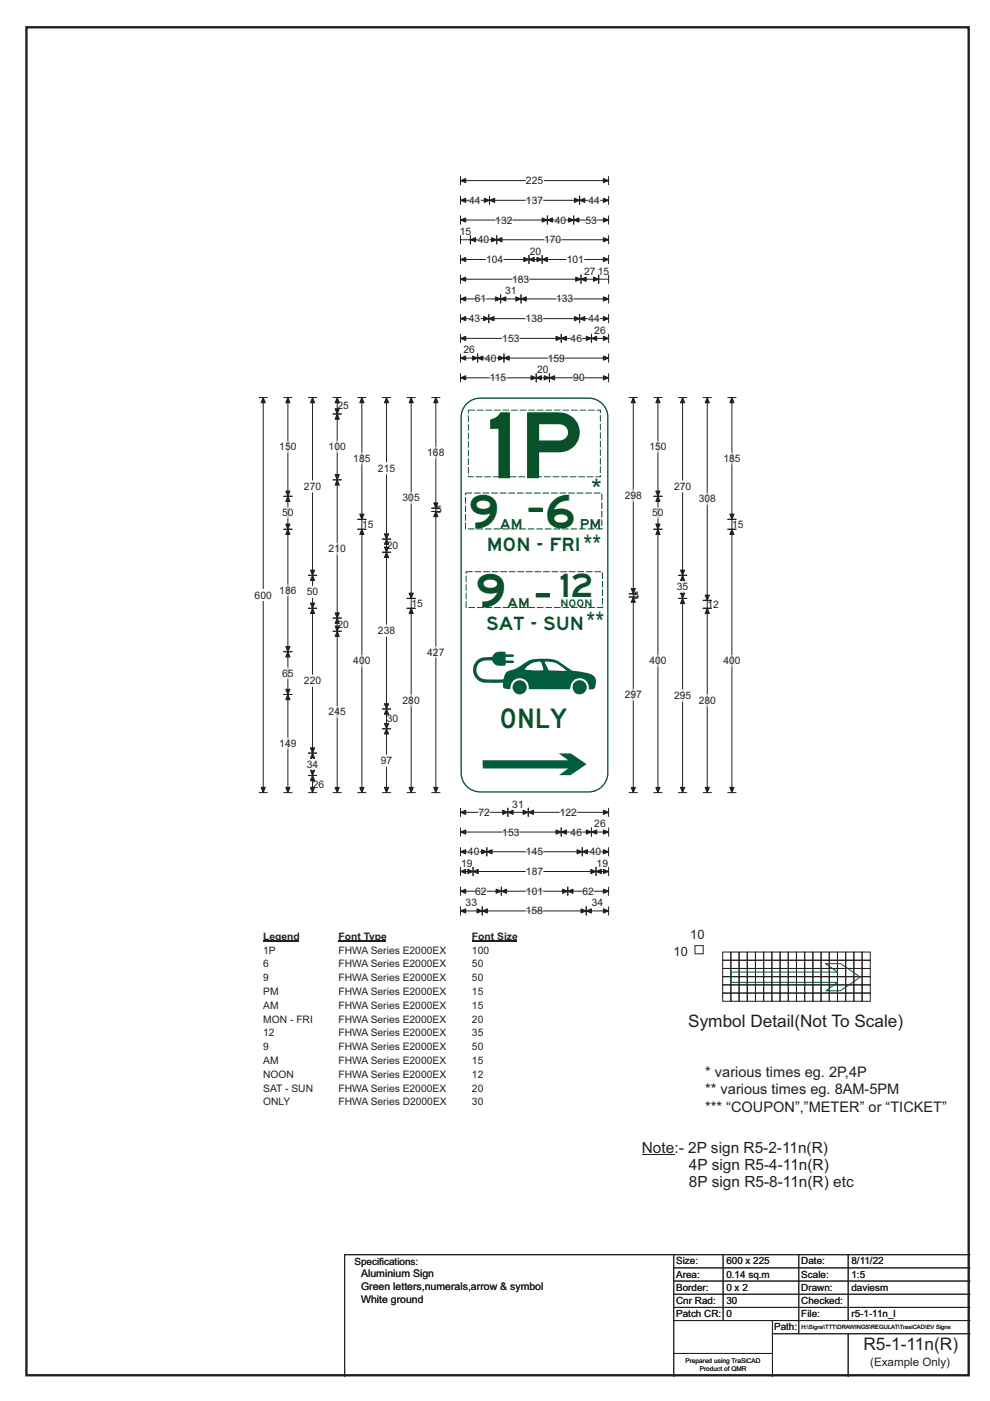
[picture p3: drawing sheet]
<svg xmlns="http://www.w3.org/2000/svg" width="210mm" height="297mm" viewBox="0 0 210 297" stroke-linecap="round" stroke-linejoin="round" font-family="sans-serif">
<path d="M5.6 5.8h199.9v285.8h-199.9z" fill="none" stroke="#231f20" stroke-width=".5"/>
<path d="M97.7 38.3h31.4M97.7 37.4v1.8M129.1 37.4v1.8" fill="none" stroke="#231f20" stroke-width=".21"/>
<g fill="#231f20" stroke="#231f20" stroke-width=".21">
<path d="M97.7 38.3l1.1-.5v.9z" fill-rule="evenodd"/>
<path d="M128 37.8l1.1 .5-1.1 .4z" fill-rule="evenodd"/>
</g>
<path d="M111.6 37.1h3.6v2.4h-3.6z" fill="#fff"/>
<g fill="none" stroke="#231f20" stroke-width=".21">
<path d="M97.7 42.5h31.4M97.7 41.6v1.8M97.7 45.8v1.7M97.7 49.9v1.8M97.7 54.1v1.8M97.7 58.3v1.8M97.7 46.7h31.4M97.7 50.8h31.4M97.7 55h31.4M97.7 59.2h31.4M99.8 49.9v1.8M103.8 41.6v1.8"/>
<path d="M105.4 49.9v1.8M112.2 54.1v1.8M115 54.1v1.8M116.1 45.8v1.7M121.7 45.8v1.7M122.9 41.6v1.8M123.2 58.3v1.8M127 58.3v1.8M129.1 54.1v1.8M129.1 58.3v1.8M129.1 41.6v1.8M129.1 45.8v1.7"/>
<path d="M129.1 49.9v1.8M97.7 62.5v1.8M97.7 66.7v1.7M97.7 70.9v1.7M97.7 75v1.8M97.7 79.2v1.8M97.7 63.4h31.4M97.7 67.6h31.4M97.7 71.7h31.4M97.7 75.9h31.4M101.3 75v1.8M103.7 66.7v1.7"/>
<path d="M106.2 62.5v1.8M106.9 75v1.8M110.5 62.5v1.8M113.7 79.2v1.8M116.5 79.2v1.8M119 70.9v1.7M122.9 66.7v1.7M125.5 70.9v1.7M129.1 75v1.8M129.1 62.5v1.8M129.1 66.7v1.7M129.1 70.9v1.7"/>
<path d="M129.1 79.2v1.8M54.9 84.3h1.8M55.8 84.3v83.7M97.7 80.1h31.4M54.9 168h1.8M97.7 171.3v1.8M97.7 175.5v1.8M97.7 179.7v1.8M97.7 172.2h31.4M97.7 176.4h31.4M103.3 179.7v1.8M107.7 171.3v1.8"/>
<path d="M112 171.3v1.8M119 175.5v1.8M123.5 179.7v1.8M125.5 175.5v1.8M129.1 171.3v1.8M129.1 175.5v1.8M129.1 179.7v1.8M97.7 183.9v1.8M97.7 188.1v1.7M97.7 192.2v1.8M97.7 180.6h31.4M97.7 184.8h31.4"/>
<path d="M97.7 189h31.4M97.7 193.1h31.4M100.3 183.9v1.8M102.3 192.2v1.8M106.3 188.1v1.7M120.4 188.1v1.7M124.3 192.2v1.8M126.4 183.9v1.8M129.1 183.9v1.8M129.1 188.1v1.7M129.1 192.2v1.8"/>
</g>
<g fill="#231f20" stroke="#231f20" stroke-width=".21">
<path d="M103.8 42.5l1.1-.5v.9z" fill-rule="evenodd"/>
<path d="M121.8 42l1.1 .5-1.1 .4z" fill-rule="evenodd"/>
<path d="M97.7 42.5l1.1-.5v.9z" fill-rule="evenodd"/>
<path d="M102.7 42l1.1 .5-1.1 .4z" fill-rule="evenodd"/>
<path d="M122.9 42.5l1.1-.5v.9z" fill-rule="evenodd"/>
<path d="M128 42l1.1 .5-1.1 .4z" fill-rule="evenodd"/>
<path d="M116.1 46.7l1.1-.5v.9z" fill-rule="evenodd"/>
<path d="M120.6 46.2l1.1 .5-1.1 .4z" fill-rule="evenodd"/>
<path d="M97.7 46.7l1.1-.5v.9z" fill-rule="evenodd"/>
<path d="M115 46.2l1.1 .5-1.1 .4z" fill-rule="evenodd"/>
<path d="M121.7 46.7l1.1-.5v.9z" fill-rule="evenodd"/>
<path d="M128 46.2l1.1 .5-1.1 .4z" fill-rule="evenodd"/>
<path d="M99.8 50.8l1.1-.4v.9z" fill-rule="evenodd"/>
<path d="M104.2 50.4l1.2 .4-1.2 .5z" fill-rule="evenodd"/>
<path d="M105.4 50.8l1.1-.4v.9z" fill-rule="evenodd"/>
<path d="M128 50.4l1.1 .4-1.1 .5z" fill-rule="evenodd"/>
<path d="M112.2 55l1.1-.4v.9z" fill-rule="evenodd"/>
<path d="M113.9 54.6l1.1 .4-1.1 .5z" fill-rule="evenodd"/>
<path d="M97.7 55l1.1-.4v.9z" fill-rule="evenodd"/>
<path d="M111.1 54.6l1.1 .4-1.1 .5z" fill-rule="evenodd"/>
<path d="M115 55l1.1-.4v.9z" fill-rule="evenodd"/>
<path d="M128 54.6l1.1 .4-1.1 .5z" fill-rule="evenodd"/>
<path d="M123.2 59.2l1.1-.4v.8z" fill-rule="evenodd"/>
<path d="M125.9 58.8l1.1 .4-1.1 .4z" fill-rule="evenodd"/>
<path d="M97.7 59.2l1.1-.4v.8z" fill-rule="evenodd"/>
<path d="M122.1 58.8l1.1 .4-1.1 .4z" fill-rule="evenodd"/>
<path d="M106.2 63.4l1.1-.5v.9z" fill-rule="evenodd"/>
<path d="M109.4 62.9l1.1 .5-1.1 .4z" fill-rule="evenodd"/>
<path d="M97.7 63.4l1.1-.5v.9z" fill-rule="evenodd"/>
<path d="M105.1 62.9l1.1 .5-1.1 .4z" fill-rule="evenodd"/>
<path d="M110.5 63.4l1.1-.5v.9z" fill-rule="evenodd"/>
<path d="M128 62.9l1.1 .5-1.1 .4z" fill-rule="evenodd"/>
<path d="M103.7 67.6l1.1-.5v.9z" fill-rule="evenodd"/>
<path d="M121.8 67.1l1.1 .5-1.1 .4z" fill-rule="evenodd"/>
<path d="M97.7 67.6l1.1-.5v.9z" fill-rule="evenodd"/>
<path d="M102.6 67.1l1.1 .5-1.1 .4z" fill-rule="evenodd"/>
<path d="M122.9 67.6l1.1-.5v.9z" fill-rule="evenodd"/>
<path d="M128 67.1l1.1 .5-1.1 .4z" fill-rule="evenodd"/>
<path d="M119 71.7l1.1-.4v.9z" fill-rule="evenodd"/>
<path d="M124.3 71.3l1.2 .4-1.2 .5z" fill-rule="evenodd"/>
<path d="M97.7 71.7l1.1-.4v.9z" fill-rule="evenodd"/>
<path d="M117.9 71.3l1.1 .4-1.1 .5z" fill-rule="evenodd"/>
<path d="M125.5 71.7l1.1-.4v.9z" fill-rule="evenodd"/>
<path d="M128 71.3l1.1 .4-1.1 .5z" fill-rule="evenodd"/>
<path d="M101.3 75.9l1.1-.4v.9z" fill-rule="evenodd"/>
<path d="M105.8 75.5l1.1 .4-1.1 .5z" fill-rule="evenodd"/>
<path d="M97.7 75.9l1.1-.4v.9z" fill-rule="evenodd"/>
<path d="M100.2 75.5l1.1 .4-1.1 .5z" fill-rule="evenodd"/>
<path d="M106.9 75.9l1.1-.4v.9z" fill-rule="evenodd"/>
<path d="M128 75.5l1.1 .4-1.1 .5z" fill-rule="evenodd"/>
<path d="M113.7 80.1l1.1-.4v.8z" fill-rule="evenodd"/>
<path d="M115.4 79.7l1.1 .4-1.1 .4z" fill-rule="evenodd"/>
<path d="M97.7 80.1l1.1-.4v.8z" fill-rule="evenodd"/>
<path d="M112.6 79.7l1.1 .4-1.1 .4z" fill-rule="evenodd"/>
<path d="M116.5 80.1l1.1-.4v.8z" fill-rule="evenodd"/>
<path d="M128 79.7l1.1 .4-1.1 .4z" fill-rule="evenodd"/>
<path d="M107.7 172.2l1.1-.4v.9z" fill-rule="evenodd"/>
<path d="M110.9 171.8l1.1 .4-1.1 .5z" fill-rule="evenodd"/>
<path d="M97.7 172.2l1.1-.4v.9z" fill-rule="evenodd"/>
<path d="M106.6 171.8l1.1 .4-1.1 .5z" fill-rule="evenodd"/>
<path d="M112 172.2l1.2-.4v.9z" fill-rule="evenodd"/>
<path d="M128 171.8l1.1 .4-1.1 .5z" fill-rule="evenodd"/>
<path d="M119 176.4l1.1-.4v.9z" fill-rule="evenodd"/>
<path d="M124.3 176l1.2 .4-1.2 .5z" fill-rule="evenodd"/>
<path d="M97.7 176.4l1.1-.4v.9z" fill-rule="evenodd"/>
<path d="M117.9 176l1.1 .4-1.1 .5z" fill-rule="evenodd"/>
<path d="M125.5 176.4l1.1-.4v.9z" fill-rule="evenodd"/>
<path d="M128 176l1.1 .4-1.1 .5z" fill-rule="evenodd"/>
<path d="M103.3 180.6l1.1-.5v.9z" fill-rule="evenodd"/>
<path d="M122.4 180.1l1.1 .5-1.1 .4z" fill-rule="evenodd"/>
<path d="M97.7 180.6l1.1-.5v.9z" fill-rule="evenodd"/>
<path d="M102.1 180.1l1.2 .5-1.2 .4z" fill-rule="evenodd"/>
<path d="M123.5 180.6l1.1-.5v.9z" fill-rule="evenodd"/>
<path d="M128 180.1l1.1 .5-1.1 .4z" fill-rule="evenodd"/>
<path d="M100.3 184.8l1.1-.5v.9z" fill-rule="evenodd"/>
<path d="M125.3 184.3l1.1 .5-1.1 .4z" fill-rule="evenodd"/>
<path d="M97.7 184.8l1.1-.5v.9z" fill-rule="evenodd"/>
<path d="M99.2 184.3l1.1 .5-1.1 .4z" fill-rule="evenodd"/>
<path d="M126.4 184.8l1.1-.5v.9z" fill-rule="evenodd"/>
<path d="M128 184.3l1.1 .5-1.1 .4z" fill-rule="evenodd"/>
<path d="M106.3 189l1.1-.5v.9z" fill-rule="evenodd"/>
<path d="M119.3 188.5l1.1 .5-1.1 .4z" fill-rule="evenodd"/>
<path d="M97.7 189l1.1-.5v.9z" fill-rule="evenodd"/>
<path d="M105.2 188.5l1.1 .5-1.1 .4z" fill-rule="evenodd"/>
<path d="M120.4 189l1.1-.5v.9z" fill-rule="evenodd"/>
<path d="M128 188.5l1.1 .5-1.1 .4z" fill-rule="evenodd"/>
<path d="M102.3 193.1l1.1-.4v.9z" fill-rule="evenodd"/>
<path d="M123.2 192.7l1.1 .4-1.1 .5z" fill-rule="evenodd"/>
<path d="M97.7 193.1l1.1-.4v.9z" fill-rule="evenodd"/>
<path d="M101.2 192.7l1.1 .4-1.1 .5z" fill-rule="evenodd"/>
<path d="M124.3 193.1l1.2-.4v.9z" fill-rule="evenodd"/>
<path d="M128 192.7l1.1 .4-1.1 .5z" fill-rule="evenodd"/>
<path d="M55.8 84.3l.5 1.1h-.9z" fill-rule="evenodd"/>
<path d="M55.4 166.9h.9l-.5 1.1z" fill-rule="evenodd"/>
</g>
<g fill="none" stroke="#fff" stroke-width=".21">
<path d="M99.5 42.5h2.5M101.4 50.8h2.4M103.1 55h3.6M105.1 46.7h3.6M108.6 59.2h3.7M111.6 42.5h3.6M115.4 50.8h3.6M117.7 46.7h2.4M120.2 55h3.7M124.2 46.7h2.4M124.8 42.5h2.4M99.5 67.6h2.4"/>
<path d="M100.7 63.4h2.4M102.9 75.9h2.4M106.5 71.7h3.7M111.5 67.6h3.6M116.2 75.9h3.6M118 63.4h3.6M121 71.7h2.5M124.8 67.6h2.4M103.9 80.1h3.6M121.6 80.1h2.4M101.5 172.2h2.4M106.5 176.4h3.7"/>
<path d="M118.7 172.2h3.7M121 176.4h2.5M99.3 180.6h2.4M100.8 189h2.4M111.5 193.1h3.6M111.6 180.6h3.6M111.6 184.8h3.6M111.6 189h3.6M123.5 189h2.5M125.1 180.6h2.4"/>
</g>
<path d="M54 124.9h3.6v2.5h-3.6z" fill="#fff"/>
<g fill="none" stroke="#231f20" stroke-width=".21">
<path d="M60.2 84.3h1.7M61.1 84.3v83.7M65.4 84.3h1.8M66.3 84.3v83.7M70.6 84.3h1.8M70.6 87.8h1.8M71.5 84.3v83.7M75.9 84.3h1.7M76.8 84.3v83.7M81.1 84.3h1.8M82 84.3v83.7M86.3 84.3h1.8"/>
<path d="M87.2 84.3v83.7M91.6 84.3h1.7M92.4 84.3v83.7M133.4 84.3h1.8M134.3 84.3v83.7M138.7 84.3h1.7M139.5 84.3v83.7M143.9 84.3h1.8M144.8 84.3v83.7M149.1 84.3h1.8M150 84.3v83.7M154.4 84.3h1.7"/>
<path d="M155.2 84.3v83.7M60.2 105.2h1.7M60.2 112.2h1.7M70.6 101.7h1.8M75.9 112.2h1.7M75.9 110.1h1.7M81.1 114.3h1.8M81.1 117.1h1.8M91.6 107.7h1.7M91.6 108.4h1.7M138.7 105.2h1.7M138.7 112.2h1.7"/>
<path d="M154.4 112.2h1.7M154.4 110.1h1.7M60.2 138.2h1.7M65.4 122h1.8M65.4 129h1.8M70.6 131h1.8M70.6 133.8h1.8M86.3 129h1.8M86.3 126.9h1.8M133.4 125.9h1.8M133.4 126.6h1.8M143.9 122h1.8"/>
<path d="M143.9 126.9h1.8M149.1 129h1.8M149.1 127.3h1.8M60.2 147.2h1.7M65.4 159.7h1.8M81.1 150.3h1.8M81.1 154.5h1.8M60.2 168h1.7M65.4 168h1.8M65.4 164.4h1.8M70.6 168h1.8M75.9 168h1.7"/>
<path d="M81.1 168h1.8M86.3 168h1.8M91.6 168h1.7M133.4 168h1.8M138.7 168h1.7M143.9 168h1.8M149.1 168h1.8M154.4 168h1.7"/>
</g>
<g fill="#231f20" stroke="#231f20" stroke-width=".21">
<path d="M61.1 105.2l.4 1.1h-.9z" fill-rule="evenodd"/>
<path d="M60.6 111.1h.9l-.4 1.1z" fill-rule="evenodd"/>
<path d="M61.1 84.3l.4 1.1h-.9z" fill-rule="evenodd"/>
<path d="M60.6 104.1h.9l-.4 1.1z" fill-rule="evenodd"/>
<path d="M61.1 112.2l.4 1.1h-.9z" fill-rule="evenodd"/>
<path d="M60.6 137.1h.9l-.4 1.1z" fill-rule="evenodd"/>
<path d="M61.1 138.2l.4 1.1h-.9z" fill-rule="evenodd"/>
<path d="M60.6 146.1h.9l-.4 1.1z" fill-rule="evenodd"/>
<path d="M61.1 147.2l.4 1.2h-.9z" fill-rule="evenodd"/>
<path d="M60.6 166.9h.9l-.4 1.1z" fill-rule="evenodd"/>
<path d="M66.3 122l.4 1.1h-.9z" fill-rule="evenodd"/>
<path d="M65.8 127.9h.9l-.4 1.1z" fill-rule="evenodd"/>
<path d="M66.3 84.3l.4 1.1h-.9z" fill-rule="evenodd"/>
<path d="M65.8 120.9h.9l-.4 1.1z" fill-rule="evenodd"/>
<path d="M66.3 129l.4 1.1h-.9z" fill-rule="evenodd"/>
<path d="M65.8 158.6h.9l-.4 1.1z" fill-rule="evenodd"/>
<path d="M66.3 159.7l.4 1.1h-.9z" fill-rule="evenodd"/>
<path d="M65.8 163.3h.9l-.4 1.1z" fill-rule="evenodd"/>
<path d="M66.3 164.4l.4 1.1h-.9z" fill-rule="evenodd"/>
<path d="M65.8 166.9h.9l-.4 1.1z" fill-rule="evenodd"/>
<path d="M71.5 87.8l.5 1.1h-.9z" fill-rule="evenodd"/>
<path d="M71.1 100.6h.9l-.5 1.1z" fill-rule="evenodd"/>
<path d="M71.5 84.3l.5 1.1h-.9z" fill-rule="evenodd"/>
<path d="M71.1 86.7h.9l-.5 1.1z" fill-rule="evenodd"/>
<path d="M71.5 101.7l.5 1.1h-.9z" fill-rule="evenodd"/>
<path d="M71.1 129.9h.9l-.5 1.1z" fill-rule="evenodd"/>
<path d="M71.5 131l.5 1.2h-.9z" fill-rule="evenodd"/>
<path d="M71.1 132.7h.9l-.5 1.1z" fill-rule="evenodd"/>
<path d="M71.5 133.8l.5 1.2h-.9z" fill-rule="evenodd"/>
<path d="M71.1 166.9h.9l-.5 1.1z" fill-rule="evenodd"/>
<path d="M76.8 84.3l.4 1.1h-.9z" fill-rule="evenodd"/>
<path d="M76.3 109h.9l-.4 1.1z" fill-rule="evenodd"/>
<path d="M76.8 112.2l.4 1.1h-.9z" fill-rule="evenodd"/>
<path d="M76.3 166.9h.9l-.4 1.1z" fill-rule="evenodd"/>
<path d="M82 114.3l.4 1.1h-.9z" fill-rule="evenodd"/>
<path d="M81.5 116h.9l-.4 1.1z" fill-rule="evenodd"/>
<path d="M82 84.3l.4 1.1h-.9z" fill-rule="evenodd"/>
<path d="M81.5 113.2h.9l-.4 1.1z" fill-rule="evenodd"/>
<path d="M82 117.1l.4 1.1h-.9z" fill-rule="evenodd"/>
<path d="M81.5 149.2h.9l-.4 1.1z" fill-rule="evenodd"/>
<path d="M82 150.3l.4 1.1h-.9z" fill-rule="evenodd"/>
<path d="M81.5 153.4h.9l-.4 1.1z" fill-rule="evenodd"/>
<path d="M82 154.5l.4 1.1h-.9z" fill-rule="evenodd"/>
<path d="M81.5 166.9h.9l-.4 1.1z" fill-rule="evenodd"/>
<path d="M87.2 84.3l.5 1.1h-.9z" fill-rule="evenodd"/>
<path d="M86.8 125.8h.9l-.5 1.1z" fill-rule="evenodd"/>
<path d="M87.2 129l.5 1.1h-.9z" fill-rule="evenodd"/>
<path d="M86.8 166.9h.9l-.5 1.1z" fill-rule="evenodd"/>
<path d="M92.4 84.3l.5 1.1h-.9z" fill-rule="evenodd"/>
<path d="M92 106.6h.9l-.5 1.1z" fill-rule="evenodd"/>
<path d="M92.4 108.4l.5 1.2h-.9z" fill-rule="evenodd"/>
<path d="M92 166.9h.9l-.5 1.1z" fill-rule="evenodd"/>
<path d="M134.3 84.3l.5 1.1h-.9z" fill-rule="evenodd"/>
<path d="M133.9 124.8h.9l-.5 1.1z" fill-rule="evenodd"/>
<path d="M134.3 126.6l.5 1.1h-.9z" fill-rule="evenodd"/>
<path d="M133.9 166.9h.9l-.5 1.1z" fill-rule="evenodd"/>
<path d="M139.5 105.2l.5 1.1h-.9z" fill-rule="evenodd"/>
<path d="M139.1 111.1h.9l-.5 1.1z" fill-rule="evenodd"/>
<path d="M139.5 84.3l.5 1.1h-.9z" fill-rule="evenodd"/>
<path d="M139.1 104.1h.9l-.5 1.1z" fill-rule="evenodd"/>
<path d="M139.5 112.2l.5 1.1h-.9z" fill-rule="evenodd"/>
<path d="M139.1 166.9h.9l-.5 1.1z" fill-rule="evenodd"/>
<path d="M144.8 122l.4 1.1h-.9z" fill-rule="evenodd"/>
<path d="M144.3 125.8h.9l-.4 1.1z" fill-rule="evenodd"/>
<path d="M144.8 84.3l.4 1.1h-.9z" fill-rule="evenodd"/>
<path d="M144.3 120.9h.9l-.4 1.1z" fill-rule="evenodd"/>
<path d="M144.8 126.9l.4 1.1h-.9z" fill-rule="evenodd"/>
<path d="M144.3 166.9h.9l-.4 1.1z" fill-rule="evenodd"/>
<path d="M150 84.3l.5 1.1h-.9z" fill-rule="evenodd"/>
<path d="M149.6 126.2h.9l-.5 1.1z" fill-rule="evenodd"/>
<path d="M150 129l.5 1.1h-.9z" fill-rule="evenodd"/>
<path d="M149.6 166.9h.9l-.5 1.1z" fill-rule="evenodd"/>
<path d="M155.2 84.3l.5 1.1h-.9z" fill-rule="evenodd"/>
<path d="M154.8 109h.9l-.5 1.1z" fill-rule="evenodd"/>
<path d="M155.2 112.2l.5 1.1h-.9z" fill-rule="evenodd"/>
<path d="M154.8 166.9h.9l-.5 1.1z" fill-rule="evenodd"/>
</g>
<g fill="none" stroke="#fff" stroke-width=".21">
<path d="M61.1 93.5v2.5M71.5 93.5v2.5M76.8 96v2.4M82 98.1v2.4M92.4 94.8v2.4M139.5 93.5v2.5M155.2 96v2.4M61.1 107.5v2.4M66.3 101.9v2.5M71.5 115.2v2.4M87.2 104.4v2.4M134.3 103.9v2.4"/>
<path d="M139.5 107.5v2.4M144.8 101.9v2.5M150 104.6v2.4M61.1 124v2.4M66.3 124.3v2.4M76.8 138.9v2.4M82 132.5v2.4M92.4 137v2.5M139.5 138.9v2.4M144.8 123.2v2.4M155.2 138.9v2.4M61.1 141.5v2.4"/>
<path d="M61.1 156.4v2.5M66.3 143.1v2.4M71.5 149.7v2.5M87.2 147.3v2.4M134.3 146.1v2.4M144.8 146.2v2.5M150 147.3v2.4M66.3 160.8v2.5M82 160.1v2.4"/>
</g>
<path d="M55.8 197.3h7.5v2.5h-7.5z" fill="#fff"/>
<path d="M55.8 199.6h7.5" fill="none" stroke="#231f20" stroke-width=".22"/>
<path d="M71.8 197.3h10.1v2.5h-10.1z" fill="#fff"/>
<path d="M71.8 199.6h10.1" fill="none" stroke="#231f20" stroke-width=".22"/>
<path d="M100.1 197.3h9.4v2.5h-9.4z" fill="#fff"/>
<path d="M100.1 199.6h9.4" fill="none" stroke="#231f20" stroke-width=".22"/>
<g fill="#fff">
<path d="M55.8 200.2h2.7v2.5h-2.7z"/>
<path d="M71.8 200.2h23v2.5h-23z"/>
<path d="M100.1 200.2h3.6v2.5h-3.6z"/>
<path d="M55.8 203.2h1.2v2.4h-1.2z"/>
<path d="M71.8 203.2h23v2.4h-23z"/>
<path d="M100.1 203.2h2.4v2.4h-2.4z"/>
<path d="M55.8 206.1h1.2v2.4h-1.2z"/>
<path d="M71.8 206.1h23v2.4h-23z"/>
<path d="M100.1 206.1h2.4v2.4h-2.4z"/>
<path d="M55.8 209h3.3v2.5h-3.3z"/>
<path d="M71.8 209h23v2.5h-23z"/>
<path d="M100.1 209h2.4v2.5h-2.4z"/>
<path d="M55.8 211.9h3.3v2.5h-3.3z"/>
<path d="M71.8 211.9h23v2.5h-23z"/>
<path d="M100.1 211.9h2.4v2.5h-2.4z"/>
<path d="M55.8 214.9h10.5v2.4h-10.5z"/>
<path d="M71.8 214.9h23v2.4h-23z"/>
<path d="M100.1 214.9h2.4v2.4h-2.4z"/>
<path d="M55.8 217.8h2.5v2.4h-2.5z"/>
<path d="M71.8 217.8h23v2.4h-23z"/>
<path d="M100.1 217.8h2.4v2.4h-2.4z"/>
<path d="M55.8 220.7h1.2v2.5h-1.2z"/>
<path d="M71.8 220.7h23v2.5h-23z"/>
<path d="M100.1 220.7h2.4v2.5h-2.4z"/>
<path d="M55.8 223.6h3.3v2.5h-3.3z"/>
<path d="M71.8 223.6h23v2.5h-23z"/>
<path d="M100.1 223.6h2.4v2.5h-2.4z"/>
<path d="M55.8 226.6h6.5v2.4h-6.5z"/>
<path d="M71.8 226.6h23v2.4h-23z"/>
<path d="M100.1 226.6h2.4v2.4h-2.4z"/>
<path d="M55.8 229.5h10.8v2.4h-10.8z"/>
<path d="M71.8 229.5h23v2.4h-23z"/>
<path d="M100.1 229.5h2.4v2.4h-2.4z"/>
<path d="M55.8 232.4h5.9v2.5h-5.9z"/>
<path d="M71.8 232.4h23.1v2.5h-23.1z"/>
<path d="M100.1 232.4h2.4v2.5h-2.4z"/>
</g>
<path d="M98.7 85.8a4.2 4.2 0 0 1 3.2-1.5h23a4.2 4.2 0 0 1 4.2 4.2v75.3a4.2 4.2 0 0 1-4.2 4.2h-23a4.2 4.2 0 0 1-4.2-4.2v-75.3a4.2 4.2 0 0 1 1-2.7z" fill-rule="evenodd" fill="#fff" stroke="#fff" stroke-width=".21"/>
<path d="M99 85.6a4 4 0 0 1 2.8-1.2h23.1a4 4 0 0 1 4 4.1v75.4a4.1 4.1 0 0 1-4 4h-23.1a4 4 0 0 1-4-4v-75.4a4 4 0 0 1 1.2-2.9z" fill="none" stroke="#095229" stroke-width=".28"/>
<g fill="#015d3b">
<path d="M102.4 161.2h18.1l-2-1.5h2.6l3.3 2.3-3.4 2.4h-2.4l1.9-1.5h-18.1z" fill-rule="evenodd"/>
<path d="M111.5 141.6a3.7 3.7 0 0 1 3.2-1.3l.6 1.8-3.7-.1-.2-.2zM115.5 140.3a4.9 4.9 0 0 1 4.3 1.6l.3 .3-3.7-.1zM101.2 140a2.81 2.81 0 0 0-.5 3.4 2.81 2.81 0 0 0 3.1 1.4h2.9a.94 .94 0 0 0 .3 1.2l1.2 .1a1.99 1.99 0 0 1 2-2.3 1.99 1.99 0 0 1 1.9 2.3h8.7a4 4 0 0 1 1-2 1.97 1.97 0 0 1 2.2 0 1.97 1.97 0 0 1 .9 2.1 1.04 1.04 0 0 0 1.3-.6 1.96 1.96 0 0 0-1.4-2.9l-3.5-.5-2.3-1.6a4.6 4.6 0 0 0-3.6-.9 5.9 5.9 0 0 0-4.9 1.4l-1.2 .7a3.1 3.1 0 0 0-2.2 1.2l-.3 1.1h-3.3a2.05 2.05 0 0 1-2.5-2 2.05 2.05 0 0 1 2.3-2.1h1.1a2.3 2.3 0 0 0 2.8 1.1l.1-.5h1.4l.3-.3a.71 .71 0 0 0-1-.2l-.8-.1v-.7h.5a1.25 1.25 0 0 0 1.3-.3 .69 .69 0 0 0-1-.2l-.7-.1-.1-.4a2.1 2.1 0 0 0-2.8 1h-1.1a2.83 2.83 0 0 0-2.1 .7z" fill-rule="evenodd"/>
<circle cx="122.9" cy="145.7" r="1.51"/>
<circle cx="110.2" cy="145.7" r="1.5"/>
</g>
<g fill="#fefefe">
<path d="M115.5 140.3a4.9 4.9 0 0 1 4.3 1.6l.3 .3-3.7-.1z" fill-rule="evenodd"/>
<path d="M111.5 141.6a3.7 3.7 0 0 1 3.2-1.3l.6 1.8-3.7-.1-.2-.2z" fill-rule="evenodd"/>
</g>
<path d="M112.2 107.7h2.8v.7h-2.8z" fill="#095229"/>
<path d="M112.2 107.7h2.8v.7h-2.8z" fill="none" stroke="#095229" stroke-width=".21"/>
<path d="M113.7 125.9h2.8v.7h-2.8z" fill="#095229"/>
<path d="M113.7 125.9h2.8v.7h-2.8zM155 206.1h22.6l-2.5-1.8h3.2l4.2 2.9-4.3 2.9h-3l2.4-1.8h-22.5z" fill="none" stroke="#095229" stroke-width=".21"/>
<g fill="none" stroke="#231f20" stroke-width=".21">
<path d="M147.4 200.5h1.7v1.7h-1.7zM153.3 205.3h1.7v1.8h-1.7zM153.3 201.9h1.7v1.7h-1.7zM153.3 207.1h1.7v1.7h-1.7zM153.3 203.6h1.7v1.7h-1.7zM153.3 208.8h1.7v1.8h-1.7zM153.3 210.6h1.7v1.7h-1.7zM155 205.3h1.8v1.8h-1.8zM155 201.9h1.8v1.7h-1.8zM155 207.1h1.8v1.7h-1.8zM155 203.6h1.8v1.7h-1.8zM155 208.8h1.8v1.8h-1.8z"/>
<path d="M155 210.6h1.8v1.7h-1.8zM156.8 208.8h1.7v1.8h-1.7zM156.8 205.3h1.7v1.8h-1.7zM156.8 201.9h1.7v1.7h-1.7zM156.8 210.6h1.7v1.7h-1.7zM156.8 207.1h1.7v1.7h-1.7zM156.8 203.6h1.7v1.7h-1.7zM158.5 208.8h1.7v1.8h-1.7zM158.5 205.3h1.7v1.8h-1.7zM158.5 201.9h1.7v1.7h-1.7zM158.5 210.6h1.7v1.7h-1.7zM158.5 207.1h1.7v1.7h-1.7z"/>
<path d="M158.5 203.6h1.7v1.7h-1.7zM160.2 208.8h1.8v1.8h-1.8zM160.2 205.3h1.8v1.8h-1.8zM160.2 201.9h1.8v1.7h-1.8zM160.2 210.6h1.8v1.7h-1.8zM160.2 207.1h1.8v1.7h-1.8zM160.2 203.6h1.8v1.7h-1.8zM162 208.8h1.7v1.8h-1.7zM162 205.3h1.7v1.8h-1.7zM162 201.9h1.7v1.7h-1.7zM162 210.6h1.7v1.7h-1.7zM162 207.1h1.7v1.7h-1.7z"/>
<path d="M162 203.6h1.7v1.7h-1.7zM163.7 208.8h1.8v1.8h-1.8zM163.7 205.3h1.8v1.8h-1.8zM163.7 201.9h1.8v1.7h-1.8zM163.7 210.6h1.8v1.7h-1.8zM163.7 207.1h1.8v1.7h-1.8zM163.7 203.6h1.8v1.7h-1.8zM165.5 208.8h1.7v1.8h-1.7zM165.5 205.3h1.7v1.8h-1.7zM165.5 201.9h1.7v1.7h-1.7zM165.5 210.6h1.7v1.7h-1.7zM165.5 207.1h1.7v1.7h-1.7z"/>
<path d="M165.5 203.6h1.7v1.7h-1.7zM167.2 208.8h1.7v1.8h-1.7zM167.2 205.3h1.7v1.8h-1.7zM167.2 201.9h1.7v1.7h-1.7zM167.2 210.6h1.7v1.7h-1.7zM167.2 207.1h1.7v1.7h-1.7zM167.2 203.6h1.7v1.7h-1.7zM168.9 208.8h1.8v1.8h-1.8zM168.9 205.3h1.8v1.8h-1.8zM168.9 201.9h1.8v1.7h-1.8zM168.9 210.6h1.8v1.7h-1.8zM168.9 207.1h1.8v1.7h-1.8z"/>
<path d="M168.9 203.6h1.8v1.7h-1.8zM170.7 208.8h1.7v1.8h-1.7zM170.7 205.3h1.7v1.8h-1.7zM170.7 201.9h1.7v1.7h-1.7zM170.7 210.6h1.7v1.7h-1.7zM170.7 207.1h1.7v1.7h-1.7zM170.7 203.6h1.7v1.7h-1.7zM172.4 208.8h1.8v1.8h-1.8zM172.4 205.3h1.8v1.8h-1.8zM172.4 201.9h1.8v1.7h-1.8zM172.4 207.1h1.8v1.7h-1.8zM172.4 203.6h1.8v1.7h-1.8z"/>
<path d="M172.4 210.6h1.8v1.7h-1.8zM174.2 208.8h1.7v1.8h-1.7zM174.2 205.3h1.7v1.8h-1.7zM174.2 201.9h1.7v1.7h-1.7zM174.2 210.6h1.7v1.7h-1.7zM174.2 207.1h1.7v1.7h-1.7zM174.2 203.6h1.7v1.7h-1.7zM175.9 208.8h1.7v1.8h-1.7zM175.9 205.3h1.7v1.8h-1.7zM175.9 201.9h1.7v1.7h-1.7zM175.9 207.1h1.7v1.7h-1.7zM175.9 203.6h1.7v1.7h-1.7z"/>
<path d="M175.9 210.6h1.7v1.7h-1.7zM177.6 208.8h1.8v1.8h-1.8zM177.6 205.3h1.8v1.8h-1.8zM177.6 201.9h1.8v1.7h-1.8zM177.6 210.6h1.8v1.7h-1.8zM177.6 207.1h1.8v1.7h-1.8zM177.6 203.6h1.8v1.7h-1.8zM179.4 208.8h1.7v1.8h-1.7zM179.4 205.3h1.7v1.8h-1.7zM179.4 201.9h1.7v1.7h-1.7zM179.4 207.1h1.7v1.7h-1.7zM179.4 203.6h1.7v1.7h-1.7z"/>
<path d="M179.4 210.6h1.7v1.7h-1.7zM181.1 208.8h1.7v1.8h-1.7zM181.1 205.3h1.7v1.8h-1.7zM181.1 201.9h1.7v1.7h-1.7zM181.1 210.6h1.7v1.7h-1.7zM181.1 207.1h1.7v1.7h-1.7zM181.1 203.6h1.7v1.7h-1.7zM182.8 208.8h1.8v1.8h-1.8zM182.8 205.3h1.8v1.8h-1.8zM182.8 201.9h1.8v1.7h-1.8zM182.8 210.6h1.8v1.7h-1.8zM182.8 207.1h1.8v1.7h-1.8z"/>
<path d="M182.8 203.6h1.8v1.7h-1.8zM136.1 244.7h6.9M142.9 268.8h62.8M142.9 271.6h62.8M142.9 274.4h62.8M142.9 277.2h62.8M142.9 280h62.8M142.9 266v25.9M153.4 266v14M163.8 280v11.9M169.4 266v16.8M179.9 266v14"/>
<path d="M205.7 266h-132.6v25.9M142.9 287h20.9M163.8 282.8h41.9M179.9 282.8v9.1"/>
</g>
<path d="M99.3 87h28v14.1h-28z" fill="none" stroke="#015d3b" stroke-width=".21" stroke-dasharray="1.4 .4" stroke-linecap="butt"/>
<path d="M98.7 104.5h28.9v7.6h-28.9zM98.9 121.2h28.9v7.6h-28.9z" fill="none" stroke="#095229" stroke-width=".21" stroke-dasharray="1.4 .4" stroke-linecap="butt"/>
<text font-size="19.4" fill="#095229" x="102.6" y="101.4">1P</text>
<g font-size="9.6" fill="#095229">
<text x="99.4" y="112">9</text>
<text x="115.4" y="112">6</text>
<text x="100.9" y="128.7">9</text>
</g>
<text font-size="6.8" fill="#095229" x="118.5" y="126.6">12</text>
<g font-size="5.9" fill="#095229">
<text x="125.4" y="105.8">*</text>
<text x="123.8" y="117.7">**</text>
<text x="124.4" y="134">**</text>
</g>
<text font-size="5.7" fill="#095229" x="105.9" y="154.4">ONLY</text>
<g font-size="3.9" fill="#095229">
<text x="103.2" y="116.8">MON - FRI</text>
<text x="103.1" y="133.6">SAT - SUN</text>
</g>
<g font-size="3.7" fill="#231f20">
<text x="146" y="217.8">Symbol Detail(Not To Scale)</text>
<text x="183.1" y="286.3">R5-1-11n(R)</text>
</g>
<g font-size="3.3" fill="#231f20">
<text x="136.1" y="244.4">Note:- 2P sign R5-2-11n(R)</text>
<text x="146.1" y="248">4P sign R5-4-11n(R)</text>
<text x="146.1" y="251.7">8P sign R5-8-11n(R) etc</text>
</g>
<g font-size="3.1" fill="#231f20">
<text x="149.6" y="228.4">* various times eg. 2P,4P</text>
<text x="149.6" y="232">** various times eg. 8AM-5PM</text>
<text x="149.6" y="235.7">*** “COUPON”,”METER” or “TICKET”</text>
</g>
<g font-size="2.9" fill="#095229">
<text x="106" y="112.1">AM</text>
<text x="123" y="112.1">PM</text>
<text x="107.6" y="128.9">AM</text>
</g>
<g font-size="2.7" fill="#231f20">
<text x="142.9" y="202.6">10</text>
<text x="146.4" y="199">10</text>
</g>
<text font-size="2.5" fill="#231f20" x="184.6" y="289.6">(Example Only)</text>
<g font-size="2.2" fill="#231f20">
<text x="111.6" y="39">225</text>
<text x="99.5" y="43.2">44</text>
<text x="105.1" y="47.4">132</text>
<text x="111.6" y="43.2">137</text>
<text x="117.7" y="47.4">40</text>
<text x="124.2" y="47.4">53</text>
<text x="124.8" y="43.2">44</text>
<text x="97.5" y="49.9">15</text>
<text x="101.4" y="51.6">40</text>
<text x="115.4" y="51.6">170</text>
<text x="103.1" y="55.8">104</text>
<text x="108.6" y="59.9">183</text>
<text x="112.4" y="54">20</text>
<text x="120.2" y="55.8">101</text>
<text x="123.9" y="58.2">27</text>
<text x="126.8" y="58.2">15</text>
<text x="100.7" y="64.1">61</text>
<text x="107.1" y="62.4">31</text>
<text x="118" y="64.1">133</text>
<text x="99.5" y="68.3">43</text>
<text x="111.5" y="68.3">138</text>
<text x="124.8" y="68.3">44</text>
<text x="126.1" y="70.8">26</text>
<text x="98.3" y="74.9">26</text>
<text x="102.9" y="76.7">40</text>
<text x="106.5" y="72.5">153</text>
<text x="116.2" y="76.7">159</text>
<text x="121" y="72.5">46</text>
<text x="103.9" y="80.8">115</text>
<text x="113.9" y="79.1">20</text>
<text x="121.6" y="80.8">90</text>
<text x="71.6" y="86.8">25</text>
<text x="59.2" y="95.5">150</text>
<text x="69.7" y="95.5">100</text>
<text x="137.7" y="95.5">150</text>
<text x="74.9" y="97.9">185</text>
<text x="80.2" y="100">215</text>
<text x="90.6" y="96.7">168</text>
<text x="153.4" y="97.9">185</text>
<text x="64.5" y="103.9">270</text>
<text x="85.4" y="106.3">305</text>
<text x="132.5" y="105.8">298</text>
<text x="143" y="103.9">270</text>
<text x="148.2" y="106.5">308</text>
<text x="59.8" y="109.4">50</text>
<text x="76.8" y="111.9">15</text>
<text x="92.5" y="108.8">5</text>
<text x="138.3" y="109.4">50</text>
<text x="155.3" y="111.9">15</text>
<text x="69.7" y="117.1">210</text>
<text x="82.1" y="116.4">20</text>
<text x="59.2" y="125.9">186</text>
<text x="143.6" y="125.2">35</text>
<text x="54" y="126.9">600</text>
<text x="65.1" y="126.2">50</text>
<text x="87.3" y="128.6">15</text>
<text x="134.4" y="127">5</text>
<text x="150.1" y="128.8">12</text>
<text x="71.6" y="133.2">20</text>
<text x="80.2" y="134.4">238</text>
<text x="59.8" y="143.4">65</text>
<text x="74.9" y="140.9">400</text>
<text x="90.6" y="139">427</text>
<text x="137.7" y="140.9">400</text>
<text x="153.4" y="140.9">400</text>
<text x="64.5" y="145">220</text>
<text x="85.4" y="149.2">280</text>
<text x="132.5" y="148.1">297</text>
<text x="143" y="148.2">295</text>
<text x="148.2" y="149.2">280</text>
<text x="69.7" y="151.7">245</text>
<text x="82.1" y="153.1">30</text>
<text x="59.2" y="158.4">149</text>
<text x="65.1" y="162.8">34</text>
<text x="66.4" y="167">26</text>
<text x="80.8" y="162">97</text>
<text x="101.5" y="173">72</text>
<text x="108.7" y="171.3">31</text>
<text x="118.7" y="173">122</text>
<text x="106.5" y="177.1">153</text>
<text x="121" y="177.1">46</text>
<text x="126.1" y="175.4">26</text>
<text x="97.8" y="183.8">19</text>
<text x="99.3" y="181.3">40</text>
<text x="111.6" y="181.3">145</text>
<text x="111.6" y="185.5">187</text>
<text x="125.1" y="181.3">40</text>
<text x="126.5" y="183.8">19</text>
<text x="100.8" y="189.7">62</text>
<text x="111.6" y="189.7">101</text>
<text x="123.5" y="189.7">62</text>
<text x="98.8" y="192.2">33</text>
<text x="111.5" y="193.9">158</text>
<text x="125.5" y="192.2">34</text>
<text x="55.8" y="199.3">Legend</text>
<text x="55.8" y="202.2">1P</text>
<text x="71.8" y="199.3">Font Type</text>
<text x="71.8" y="202.2">FHWA Series E2000EX</text>
<text x="100.1" y="199.3">Font Size</text>
<text x="100.1" y="202.2">100</text>
<text x="55.8" y="205.1">6</text>
<text x="55.8" y="208">9</text>
<text x="71.8" y="205.1">FHWA Series E2000EX</text>
<text x="71.8" y="208">FHWA Series E2000EX</text>
<text x="100.1" y="205.1">50</text>
<text x="100.1" y="208">50</text>
<text x="55.8" y="211">PM</text>
<text x="55.8" y="213.9">AM</text>
<text x="71.8" y="211">FHWA Series E2000EX</text>
<text x="71.8" y="213.9">FHWA Series E2000EX</text>
<text x="100.1" y="211">15</text>
<text x="100.1" y="213.9">15</text>
<text x="55.8" y="216.8">MON - FRI</text>
<text x="55.8" y="219.7">12</text>
<text x="71.8" y="216.8">FHWA Series E2000EX</text>
<text x="71.8" y="219.7">FHWA Series E2000EX</text>
<text x="100.1" y="216.8">20</text>
<text x="100.1" y="219.7">35</text>
<text x="55.8" y="222.7">9</text>
<text x="55.8" y="225.6">AM</text>
<text x="71.8" y="222.7">FHWA Series E2000EX</text>
<text x="71.8" y="225.6">FHWA Series E2000EX</text>
<text x="100.1" y="222.7">50</text>
<text x="100.1" y="225.6">15</text>
<text x="55.8" y="228.5">NOON</text>
<text x="55.8" y="231.4">SAT - SUN</text>
<text x="71.8" y="228.5">FHWA Series E2000EX</text>
<text x="71.8" y="231.4">FHWA Series E2000EX</text>
<text x="100.1" y="228.5">12</text>
<text x="100.1" y="231.4">20</text>
<text x="55.8" y="234.4">ONLY</text>
<text x="71.8" y="234.4">FHWA Series D2000EX</text>
<text x="100.1" y="234.4">30</text>
<text x="76.6" y="270.8">Aluminium Sign</text>
<text x="76.6" y="273.5">Green letters,numerals,arrow &amp; symbol</text>
<text x="76.6" y="276.2">White ground</text>
</g>
<text font-size="2.2" fill="#095229" x="118.9" y="128.8">NOON</text>
<g font-size="2.1" fill="#231f20">
<text x="75.2" y="268.3">Specif</text>
<text x="80.4" y="268.3">ications:</text>
<text x="143.4" y="268.1">Size:</text>
<text x="154.1" y="268.1">600 x 225</text>
<text x="170" y="268.1">Date:</text>
<text x="180.6" y="268.1">8/11/22</text>
<text x="143.4" y="270.9">Area:</text>
<text x="143.4" y="273.7">Border:</text>
<text x="154.1" y="270.9">0.14 sq.m</text>
<text x="154.1" y="273.7">0 x 2</text>
<text x="170" y="270.9">Scale:</text>
<text x="170" y="273.7">Drawn:</text>
<text x="180.6" y="270.9">1:5</text>
<text x="180.6" y="273.7">daviesm</text>
<text x="143.4" y="276.5">Cnr Rad:</text>
<text x="143.4" y="279.2">Patch CR:</text>
<text x="154.1" y="276.5">30</text>
<text x="154.1" y="279.2">0</text>
<text x="170" y="276.5">Checked:</text>
<text x="170" y="279.2">File:</text>
<text x="180.6" y="279.2">r5-1-11n_l</text>
<text x="164.2" y="282">Path:</text>
</g>
<g font-size="1.4" fill="#231f20">
<text x="145.4" y="288.9">Prepared using TraSiCAD</text>
<text x="148.4" y="290.6">Product of QMR</text>
</g>
<text font-size="1.2" fill="#231f20" x="170" y="281.7">H:\Signs\TTT\DRAWINGS\REGULAT\TrasiCAD\EV Signs</text>
</svg>
